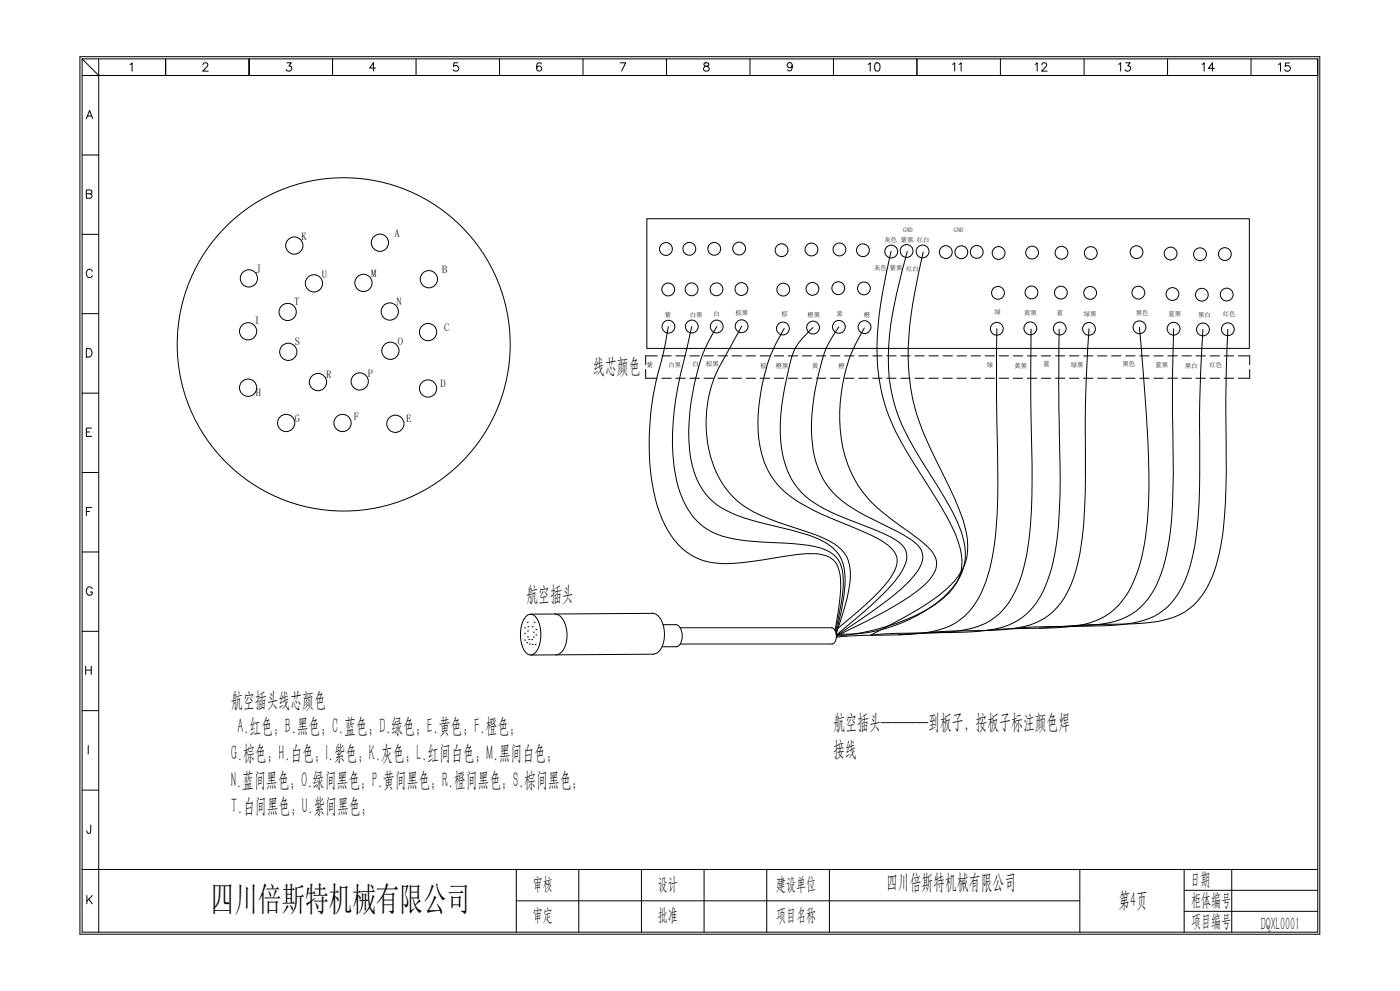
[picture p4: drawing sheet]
<svg xmlns="http://www.w3.org/2000/svg" width="420mm" height="297mm" viewBox="0 0 420 297" stroke-linecap="round" stroke-linejoin="round" font-family="sans-serif">
<g fill="none" stroke="#000" stroke-width=".3">
<path d="M24 17h371.9v263h-371.9zM24.6 17.7h370.7v261.7h-370.7zM24.6 17.7l5 4.9M29.6 17.7v261.7M39 19.3l.6-.4v2.5M49.7 17.7v4.9M60.9 19.4l.5-.6 .7 .1 .2 .4-.3 .8-1.2 1.2h1.7M74.7 17.7v4.9M86.1 18.8h1.3l-.7 1a.8 .8 0 0 1 .9 .9 .8 .8 0 0 1-1.1 .6l-.4-.1-.2-.3M99.8 17.7v4.9M124.8 17.7v4.9M137.4 18.8h-1.2l-.2 1.1a.89 .89 0 0 1 1.4-.1 .89 .89 0 0 1-.2 1.4 .89 .89 0 0 1-1.3-.3"/>
<path d="M149.9 17.7v4.9M162.4 19.2a.75 .75 0 0 0-1.1-.3 1.44 1.44 0 0 0 .5 2.4 .77 .77 0 0 0 .7-.8 .77 .77 0 0 0-.7-.7 .77 .77 0 0 0-.8 .7M174.9 17.7v4.9M186 18.8h1.7l-1.2 2.5M199.9 17.7v4.9M211.3 18.9a.5 .5 0 0 0 .2 .9 1 1 0 0 1 1.3 1.1 .84 .84 0 0 1-1.1 .4 .84 .84 0 0 1-.5-1.1l1.1-.4a.5 .5 0 0 0 .2-.9zM225 17.7v4.9M237.7 19.6a.79 .79 0 0 1-1 .7 .79 .79 0 0 1-.4-1.2 .79 .79 0 0 1 1.2 0 1.35 1.35 0 0 1-.8 2.2l-.4-.4M250 17.7v4.9M260.5 19.3l.6-.5v2.5M262.7 18.9a.83 .83 0 0 1 1.2 .4 1.66 1.66 0 0 1-.6 2h-.2a1.61 1.61 0 0 1-.4-2.4zM275.1 17.7v4.9"/>
<path d="M285.8 19.3l.6-.5v2.5M287.7 19.3l.6-.5v2.5M300.1 17.7v4.9M310.5 19.3l.6-.5v2.5M312.6 19.4l.4-.6h.5l.5 .5-.4 .8-1.1 1.2h1.6M325.2 17.7v4.9M335.6 19.3l.6-.5v2.5M337.7 18.8h1.3l-.7 1a.8 .8 0 0 1 .9 .9 .8 .8 0 0 1-1.1 .6l-.6-.4M350.3 17.7v4.9M360.6 19.3l.6-.5v2.5M375.3 17.7v4.9M383.5 19.3l.6-.4v2.5"/>
<path d="M386.9 18.9h-1.2l-.1 1a.88 .88 0 0 1 1.3 .1 .88 .88 0 0 1-.2 1.3 .88 .88 0 0 1-1.3-.4M24.6 22.6h370.7M25.9 35.6l1-2.5 .9 2.5M26.3 34.8h1.2M112.7 20.4h-1.8l1.2-1.7v2.6M364.3 20.5h-1.7l1.1-1.7v2.5M24.6 46.5h5M25.9 58.1h1.1a.66 .66 0 0 1 .6 .6 .66 .66 0 0 1-.6 .7h-1.1v-2.5l1.6 .2v.7l-.5 .3M24.6 70.2h5M24.6 94h5M27.7 81.3a.91 .91 0 0 0-1.1-.6 .91 .91 0 0 0-.7 1 1.01 1.01 0 0 0 .4 1.3 1.01 1.01 0 0 0 1.4-.4M24.6 117.8h5"/>
<path d="M25.9 104.5h.9a1.38 1.38 0 0 1 .8 1.2 1.38 1.38 0 0 1-.8 1.3h-.9zM25.9 129.5h1M27.5 128.3h-1.6v2.5h1.6M24.6 141.6h5M25.9 153.3h1M27.5 152.1h-1.6v2.5M24.6 165.4h5M27.7 176.5a.85 .85 0 0 0-1.3-.5 1.32 1.32 0 0 0-.5 1.4 1.32 1.32 0 0 0 1.2 1l.6-.6v-.4h-.6M24.6 189.2h5M25.7 199.7v2.5M27.4 199.7v2.5M24.6 213h5"/>
<path d="M25.7 200.8h1.7M24.6 236.8h5M26.5 223.4v2.6M27.2 247.3l-.1 2.2-.3 .3-.5-.1-.2-.8M24.6 260.6h370.7M26.1 268.4v2.5M26.6 269.5l1.1 1.4M27.7 268.4l-1.6 1.7M154.9 260.6v18.8M154.9 270h169.1M173.6 260.6v18.8M192.4 260.6v18.8"/>
<path d="M211.2 260.6v18.8M230 260.6v18.8M248.8 260.6v18.8M324 260.6v18.8M355.2 260.6v18.8M355.2 266.8h40.1M355.2 273.1h40.1M369.5 260.6v18.8"/>
</g>
<!-- layer: 0 -->
<g fill="none" stroke="#000" stroke-width=".3">
<path d="M194.1 65.6h180.7v38.8h-180.7zM267.3 75.3a136.3 136.3 0 0 0-4.2 28.5 55.8 55.8 0 0 0 9.2 32.1l6.1 9.6a71.4 71.4 0 0 1 9.4 17.9 14 14 0 0 1-5.5 16.4 60.8 60.8 0 0 1-29.9 10.7l-1.5 .1a162 162 0 0 0 22.1-11.9 20.1 20.1 0 0 0 7.7-8 5.9 5.9 0 0 0-2-6.4l-3.2-2.8-5.4-3.9a42.1 42.1 0 0 1-12.7-12.2 39.1 39.1 0 0 1-5.3-24.8 48 48 0 0 1 7.2-22.3M272.2 75.4a140.7 140.7 0 0 0-5.6 28.3 50.3 50.3 0 0 0 7.8 30.9l5.5 8.9a68.1 68.1 0 0 1 8.8 16.9 15.9 15.9 0 0 1-4.2 17.1 45.3 45.3 0 0 1-33.6 12.6M277 75.5a133.5 133.5 0 0 0-4.6 31.2 61.6 61.6 0 0 0 6.8 28l4.4 8.8a58.4 58.4 0 0 1 6.4 16.5 15.5 15.5 0 0 1-4.8 15.3 68.4 68.4 0 0 1-17.2 11.5l-6.8 3.6 7.6-.6 8.2-.1a45.6 45.6 0 0 0 18.7-2.9 22 22 0 0 0 10.3-13 81 81 0 0 0 3.6-25.3v-9.2l-.4-20.7 .1-20M200.5 97.9l-1.5 8a85.8 85.8 0 0 0-2.9 41.5 31.1 31.1 0 0 0 8.6 17.1 20.1 20.1 0 0 0 15.6 4.3l5.6-.6a119.7 119.7 0 0 1 18.2-2.3 7.8 7.8 0 0 1 7 3.3 18.1 18.1 0 0 1 .8 10.6l-1.4 9.2a93.6 93.6 0 0 0 16.7-15.9 7.3 7.3 0 0 0 1.7-6.6 14.4 14.4 0 0 0-7.6-6.2l-1.2-.5a180.4 180.4 0 0 1-20.3-9.2 24 24 0 0 1-12.2-19 55.7 55.7 0 0 1 7.7-33.2M207.5 97.9l-1.3 5.7a111.5 111.5 0 0 0-4.5 29.3 42.2 42.2 0 0 0 4 18.5 18.8 18.8 0 0 0 15.1 10.2 128 128 0 0 0 16.6 1.3 27.5 27.5 0 0 1 11.4 2.4 8.2 8.2 0 0 1 4.1 7.7l.1 2.6-.5 4.3-1.9 9.4M222.5 97.8l-5.5 10a36.8 36.8 0 0 0-.4 37 25.7 25.7 0 0 0 14.1 10.7l11.8 4a21.2 21.2 0 0 1 10.6 6.1 12.2 12.2 0 0 1 1.7 10.1l-.9 4.5-3 9.7 .7-3.3a42 42 0 0 0 1.6-16.6 11.3 11.3 0 0 0-7.1-8.2l-3.4-1.4-8.1-2.2a85.5 85.5 0 0 1-15.1-4.5 20 20 0 0 1-12.3-16.4 67 67 0 0 1 4.1-32.4l3.7-7M243.9 98.2l-1.8 1.7a16.7 16.7 0 0 0-5.5 10.7 60.6 60.6 0 0 0-2 24.6 22.2 22.2 0 0 0 12.8 17.4l4.6 2.1 9.2 3.6a26.1 26.1 0 0 1 9.3 4.9 5.3 5.3 0 0 1 .7 6.8 32.2 32.2 0 0 1-7.9 9.6l-3.8 3.5-8.6 7.2M251.7 98a29.2 29.2 0 0 0-5.7 12.5 57.9 57.9 0 0 0-1.8 25.7 23.5 23.5 0 0 0 11.7 16.2l3.8 2.2 5.9 2.9a30.7 30.7 0 0 1 10.1 6.4 5.2 5.2 0 0 1 .1 6.4 35.3 35.3 0 0 1-9.7 9.7l-7.2 5.2-8 5.3M299.1 98.5l-.1 24.2a417.1 417.1 0 0 1-.1 35.5 49.4 49.4 0 0 1-6.3 22.6 18.9 18.9 0 0 1-14 8.7l-5.8 .6-14.3 .3-7.6 .6M317.8 98.7l-.1 23.3a387 387 0 0 1-.1 35.5 54.7 54.7 0 0 1-5.4 21.1 19.8 19.8 0 0 1-16.7 10.4l-6 .5-14.4 .3-5.5 .5M326.7 98.5a483.9 483.9 0 0 0-1.1 44.7 108.7 108.7 0 0 1-2.4 26.2 26.3 26.3 0 0 1-8.5 15 24.5 24.5 0 0 1-13.3 4.3l-16.4 .5-7.6 .5"/>
<path d="M341.8 98.1l1.1 12.7a373.9 373.9 0 0 1 1.6 40.9 62.5 62.5 0 0 1-5.1 24 20.4 20.4 0 0 1-17.8 12l-3.9 .4a259.7 259.7 0 0 0-21.9 .8M352.1 98.5a773.4 773.4 0 0 0-.1 43.4 104.7 104.7 0 0 1-2.5 26.2 25.2 25.2 0 0 1-10 15.9 28.6 28.6 0 0 1-13.9 3.5l-16.4 .4-5.6 .5M360.9 98.7a484.7 484.7 0 0 0-1 43.1 95.6 95.6 0 0 1-3.5 29.8 21.1 21.1 0 0 1-11.8 13.8 48.3 48.3 0 0 1-17 2.2l-8.3 .1-7.5 .6M368.4 98.7a594 594 0 0 0-.5 42.5 110.7 110.7 0 0 1-2.5 26.2 25.9 25.9 0 0 1-8.6 15 24.5 24.5 0 0 1-13.3 4.3l-2 .2a259.8 259.8 0 0 0-21.9 .8M193.7 110.7v2.7h3.5M197.2 106.7h-3.5v2.6M198.5 106.7h2.9M198.5 113.4h2.9M202.7 106.7h2.9M202.7 113.4h2.9M207 106.7h2.8M207 113.4h2.8"/>
<path d="M211.2 106.7h2.8M211.2 113.4h2.8M215.4 106.7h2.8M215.4 113.4h2.8M219.6 106.7h2.9M219.6 113.4h2.9M223.8 106.7h2.9M223.8 113.4h2.9M228 106.7h2.9M228 113.4h2.9M232.3 106.7h2.8M232.3 113.4h2.8"/>
<path d="M236.5 106.7h2.8M236.5 113.4h2.8M240.7 106.7h2.8M240.7 113.4h2.8M245 106.7h2.8M245 113.4h2.8M249.2 106.7h2.8M249.2 113.4h2.8M253.4 106.7h2.8M253.4 113.4h2.8M257.6 106.7h2.8M257.6 113.4h2.8"/>
<path d="M261.8 106.7h2.8M261.8 113.4h2.8M266 106.7h2.8M266 113.4h2.8M270.3 106.7h2.7M270.3 113.4h2.7M274.5 106.7h2.8M274.5 113.4h2.8M278.7 106.7h2.8M278.7 113.4h2.8M282.9 106.7h2.8M282.9 113.4h2.8"/>
<path d="M287.1 106.7h2.8M287.1 113.4h2.8M291.3 106.7h2.8M291.3 113.4h2.8M295.6 106.7h2.7M295.6 113.4h2.7M299.8 106.7h2.8M299.8 113.4h2.8M304 106.7h2.8M304 113.4h2.8M308.2 106.7h2.8M308.2 113.4h2.8"/>
<path d="M312.4 106.7h2.8M312.4 113.4h2.8M316.6 106.7h2.8M316.6 113.4h2.8M320.9 106.7h2.7M320.9 113.4h2.7M325.1 106.7h2.8M325.1 113.4h2.8M329.3 106.7h2.8M329.3 113.4h2.8M333.5 106.7h2.8M333.5 113.4h2.8"/>
<path d="M337.7 106.7h2.8M337.7 113.4h2.8M341.9 106.7h2.8M341.9 113.4h2.8M346.2 106.7h2.7M346.2 113.4h2.7M350.4 106.7h2.8M350.4 113.4h2.8M354.6 106.7h2.8M354.6 113.4h2.8M358.8 106.7h2.8M358.8 113.4h2.8"/>
<path d="M363 106.7h2.9M363 113.4h2.9M367.2 106.7h2.9M367.2 113.4h2.9M371.4 106.7h3.5v2.6M374.9 110.7v2.7h-3.5M157.4 188.2h.1M157.4 189.8h.1M157.4 191.8h.1M157.7 184.9a1.97 1.97 0 0 1 1.9-.8 1.97 1.97 0 0 1 1.6 1.4 10.2 10.2 0 0 1-.5 10 1.97 1.97 0 0 1-1.9 .8 1.97 1.97 0 0 1-1.6-1.4 10.2 10.2 0 0 1 .5-10zM158 192.6h.1M158.1 186.5h.1"/>
<path d="M158.2 189.1h.1M158.2 190.9h.1M158.3 187.8h.1M158.6 191.7h.1M158.9 193h.1M159.5 191.7h.1M159.7 193.2h.1M159.7 187.8h.1M160 190.9h.1M160 189.5h.1M160.2 186.5h.1M160.5 193.2h.1"/>
<path d="M160.8 188.7h.1M160.8 190.3h.1M166.4 184a4.1 4.1 0 0 1 3.4 3.9 8.2 8.2 0 0 1-1.8 7.9l-1.2 .5M195.7 183.8a4.1 4.1 0 0 1 3.3 3.9 8.2 8.2 0 0 1-1.8 7.9l-1.2 .4M195.8 183.8l-36.6 .3M196.1 196.1l-36.9 .2M198.9 187.2h3.8M202.7 187.2a3.3 3.3 0 0 1 1.9 4l-.1 .7a2.27 2.27 0 0 1-1.6 1.9h-4.2M204.1 188.1h45.4M249.4 188.1a2.84 2.84 0 0 1 1.2 4.2l-1 .7h-45.5"/>
<circle cx="88.3" cy="73.6" r="2.59"/>
<circle cx="114" cy="72.7" r="2.59"/>
<circle cx="199.8" cy="74.6" r="1.92"/>
<circle cx="206.8" cy="74.6" r="1.92"/>
<circle cx="214.3" cy="74.6" r="1.92"/>
<circle cx="221.7" cy="74.5" r="1.92"/>
<circle cx="234.5" cy="75" r="1.92"/>
<circle cx="243.4" cy="74.8" r="1.92"/>
<circle cx="251.8" cy="74.8" r="1.92"/>
<circle cx="258.9" cy="75" r="1.92"/>
<circle cx="267.4" cy="75.4" r="1.92"/>
<circle cx="272" cy="75.2" r="1.92"/>
<circle cx="276.8" cy="75.4" r="1.92"/>
<circle cx="283.7" cy="75.6" r="1.92"/>
<circle cx="288.4" cy="75.6" r="1.92"/>
<circle cx="293" cy="75.5" r="1.92"/>
<circle cx="299.6" cy="75.8" r="1.92"/>
<circle cx="309.6" cy="75.7" r="1.92"/>
<circle cx="318.4" cy="75.8" r="1.92"/>
<circle cx="327.2" cy="75.8" r="1.92"/>
<circle cx="341" cy="75.6" r="1.92"/>
<circle cx="351.2" cy="76" r="1.92"/>
<circle cx="360" cy="76.2" r="1.92"/>
<circle cx="367.5" cy="76.1" r="1.92"/>
<circle cx="74.4" cy="99.3" r="2.59"/>
<circle cx="74.7" cy="83.4" r="2.59"/>
<circle cx="86.3" cy="93.5" r="2.59"/>
<circle cx="94.2" cy="84.9" r="2.59"/>
<circle cx="109" cy="84.8" r="2.59"/>
<circle cx="116.9" cy="93.4" r="2.59"/>
<circle cx="128.4" cy="99.5" r="2.59"/>
<circle cx="128.7" cy="83.7" r="2.59"/>
<circle cx="200.5" cy="86.8" r="1.92"/>
<circle cx="200.5" cy="97.9" r="1.92"/>
<circle cx="207.5" cy="86.7" r="1.92"/>
<circle cx="207.5" cy="97.9" r="1.92"/>
<circle cx="215" cy="86.7" r="1.92"/>
<circle cx="215" cy="97.9" r="1.92"/>
<circle cx="222.4" cy="86.6" r="1.92"/>
<circle cx="222.5" cy="97.8" r="1.92"/>
<circle cx="234.9" cy="98.5" r="1.92"/>
<circle cx="235" cy="86.8" r="1.92"/>
<circle cx="243.7" cy="86.6" r="1.92"/>
<circle cx="243.9" cy="98.2" r="1.92"/>
<circle cx="251.5" cy="86.4" r="1.92"/>
<circle cx="251.7" cy="98" r="1.92"/>
<circle cx="259.2" cy="86.4" r="1.92"/>
<circle cx="259.4" cy="98" r="1.92"/>
<circle cx="299" cy="98.5" r="1.92"/>
<circle cx="299.4" cy="87.8" r="1.92"/>
<circle cx="309.1" cy="98.4" r="1.92"/>
<circle cx="309.4" cy="87.6" r="1.92"/>
<circle cx="317.9" cy="98.5" r="1.92"/>
<circle cx="318.3" cy="87.7" r="1.92"/>
<circle cx="326.7" cy="98.5" r="1.92"/>
<circle cx="327" cy="87.8" r="1.92"/>
<circle cx="341.5" cy="87.7" r="1.92"/>
<circle cx="341.8" cy="98.1" r="1.92"/>
<circle cx="351.7" cy="88.1" r="1.92"/>
<circle cx="352.1" cy="98.5" r="1.92"/>
<circle cx="360.6" cy="88.3" r="1.92"/>
<circle cx="360.9" cy="98.7" r="1.92"/>
<circle cx="368" cy="88.3" r="1.92"/>
<circle cx="368.3" cy="98.7" r="1.92"/>
<circle cx="74.4" cy="116.2" r="2.59"/>
<circle cx="86.5" cy="105.4" r="2.59"/>
<circle cx="95.4" cy="114.5" r="2.59"/>
<circle cx="103.1" cy="103.2" r="50"/>
<circle cx="107.9" cy="114.3" r="2.59"/>
<circle cx="117.1" cy="105.1" r="2.59"/>
<circle cx="128.4" cy="116.4" r="2.59"/>
<circle cx="85.8" cy="126.8" r="2.59"/>
<circle cx="102.8" cy="126.8" r="2.59"/>
<circle cx="118.6" cy="127" r="2.59"/>
</g>
<text font-size="10.1" x="63.1" y="273.1">四川倍斯特机械有限公司</text>
<g font-size="6.3">
<text x="178" y="111.7">线芯颜色</text>
<text x="157.9" y="180.1">航空插头</text>
<text x="69.4" y="211.8">航空插头线芯颜色</text>
<text x="71.3" y="219.8">A.红色；B.黑色；C.蓝色；D.绿色；E.黄色；F.橙色；</text>
<text x="250.1" y="218.5">航空插头————到板子，按板子标注颜色焊</text>
<text x="69.4" y="227.8">G.棕色；H.白色；I.紫色；K.灰色；L.红间白色；M.黑间白色；</text>
<text x="250" y="226.5">接线</text>
<text x="69.4" y="235.7">N.蓝间黑色；O.绿间黑色；P.黄间黑色；R.橙间黑色；S.棕间黑色；</text>
<text x="69.4" y="243.7">T.白间黑色；U.紫间黑色；</text>
<text x="265.8" y="266.3">四川倍斯特机械有限公司</text>
<text x="335.5" y="272">第4页</text>
</g>
<g font-size="5.4">
<text x="159.8" y="266.7">审核</text>
<text x="197.4" y="266.7">设计</text>
<text x="232.8" y="266.7">建设单位</text>
<text x="357.1" y="265.1">日期</text>
<text x="357.3" y="271.4">柜体编号</text>
<text x="159.8" y="276.1">审定</text>
<text x="197.4" y="276.1">批准</text>
<text x="232.8" y="276.1">项目名称</text>
<text x="357.3" y="277.7">项目编号</text>
<text x="378.3" y="278.8">DQXL0001</text>
</g>
<g font-size="3.2">
<text x="90.5" y="71.8">K</text>
<text x="118.3" y="71.1">A</text>
<text x="76.7" y="81.5">J</text>
<text x="96.5" y="83.4">U</text>
<text x="111.3" y="83.1">M</text>
<text x="132.6" y="81.9">B</text>
<text x="88.2" y="91.4">T</text>
<text x="118.9" y="91.3">N</text>
<text x="76.4" y="97.2">I</text>
<text x="133.3" y="99.1">C</text>
<text x="88.4" y="103.4">S</text>
<text x="119.4" y="103.5">O</text>
<text x="97.8" y="113.2">R</text>
<text x="110.3" y="112.9">P</text>
<text x="76.8" y="118.5">H</text>
<text x="132.2" y="116">D</text>
<text x="106.2" y="125.9">F</text>
<text x="88.5" y="126.4">G</text>
<text x="121.8" y="126.6">E</text>
</g>
<g font-size="1.9">
<text x="271" y="69.5">GND</text>
<text x="286.2" y="69.6">GND</text>
<text x="265.4" y="72.7">灰色 紫黑 红白</text>
<text x="262.2" y="81">灰色 紫黑 红白</text>
<text x="199.5" y="94.9">紫</text>
<text x="206.9" y="94.9">白黑</text>
<text x="214" y="94.6">白</text>
<text x="220.6" y="94.5">棕黑</text>
<text x="234.5" y="94.7">棕</text>
<text x="242.3" y="94.9">橙黑</text>
<text x="251" y="94.6">黄</text>
<text x="259.2" y="95">橙</text>
<text x="298.3" y="94.2">绿</text>
<text x="307.3" y="94.5">黄黑</text>
<text x="317.1" y="94.5">蓝</text>
<text x="325.2" y="94.6">绿黑</text>
<text x="340.7" y="94.5">黑色</text>
<text x="350.6" y="94.7">蓝黑</text>
<text x="359.5" y="94.9">黑白</text>
<text x="366.8" y="94.7">红色</text>
<text x="194.1" y="109.9">紫</text>
<text x="200.5" y="109.9">白黑</text>
<text x="207.8" y="109.6">白</text>
<text x="211.9" y="109.7">棕黑</text>
<text x="228.1" y="110.4">棕</text>
<text x="232.8" y="110.4">橙黑</text>
<text x="243.7" y="110.3">黄</text>
<text x="251.5" y="110.2">橙</text>
<text x="296" y="110.1">绿</text>
<text x="304.3" y="110.2">黄黑</text>
<text x="313.1" y="109.7">蓝</text>
<text x="321.2" y="109.9">绿黑</text>
<text x="336.8" y="109.8">黑色</text>
<text x="346.6" y="110">蓝黑</text>
<text x="355.5" y="110.2">黑白</text>
<text x="362.9" y="110">红色</text>
</g>
</svg>
